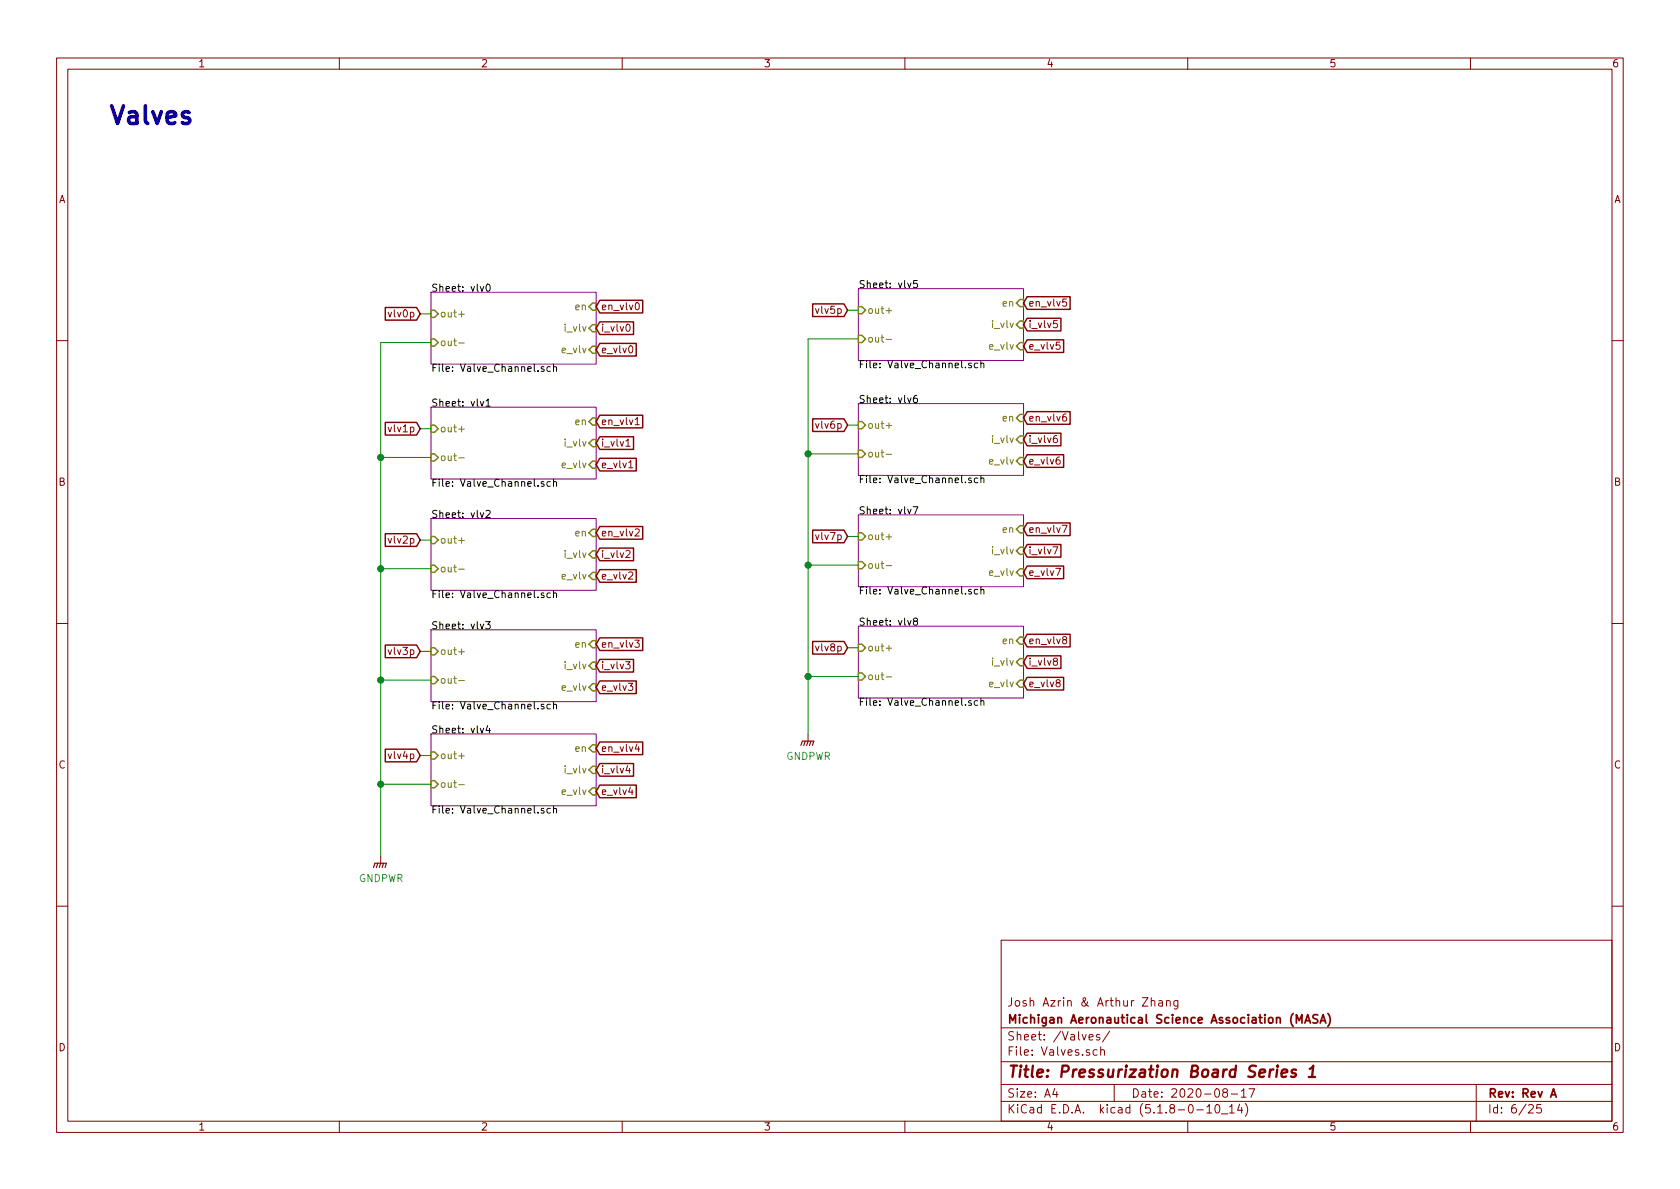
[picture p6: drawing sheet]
<svg xmlns="http://www.w3.org/2000/svg" width="297mm" height="210mm" viewBox="0 0 297 210" stroke-linecap="round" stroke-linejoin="round" font-family="sans-serif">
<g fill="none" stroke="#840000" stroke-width=".18">
<path d="M10 10.3h277v189.9h-277zM12 12.2h273v186.1h-273zM60 10.3v1.9M110 10.3v1.9M160 10.3v1.9M210 10.3v1.9M260 10.3v1.9M110.8 57.4l.2-.1a.67 .67 0 0 1 .4 .7 .67 .67 0 0 1-.4 .6l-.3-.5zM112.4 53.6l.2-.1a.69 .69 0 0 1 .4 .6 .69 .69 0 0 1-.4 .7l-.2-.1-.1-.4zM186.9 56.7h-.6l-.1 .6 .2-.1 .5 .1v.5l-.2 .2-.5-.2M188.5 52.9h-.6v.6l.2-.1 .4 .1v.5l-.1 .1-.5-.1M10 60.2h2"/>
<path d="M110.7 78l.3-.4v1.3M110.7 78.9h.7M111.3 61.3l.2-.2a.67 .67 0 0 1 .4 .7 .67 .67 0 0 1-.4 .6l-.3-.5zM112.3 74.2l.4-.4v1.3M112.3 75.1h.7M186.8 77h-.2a.79 .79 0 0 0-.1 1.3l.4-.1v-.6l-.4-.1-.3 .2M187.4 60.5h-.6l-.1 .6 .2-.1 .5 .1v.5l-.2 .2-.5-.2M188.5 73.2l-.4 .1a.87 .87 0 0 0 0 1.2l.4-.2v-.5l-.4-.1-.2 .2M285 60.2h2M110.7 97.5l.5-.2 .2 .2v.2v.2l-.8 .7h.8M111.2 82.7h.7M112.3 93.6l.5-.1 .2 .4v.2l-.8 .7h.8"/>
<path d="M186.2 96.7h.8l-.5 1.3M187.3 80.8h-.2a.79 .79 0 0 0-.1 1.3l.4-.1v-.6l-.4-.1-.3 .3M187.8 92.9h.9l-.6 1.3M10 110.3h2M110.6 117h.8l-.4 .5 .4 .1v.6l-.2 .1-.6-.1M111.2 101.3l.4-.2 .2 .2 .1 .2-.1 .2-.7 .7h.8M112.2 113.2h.8l-.4 .5 .4 .1v.5l-.2 .2-.6-.2M186.5 116.9l-.3-.2 .1-.2 .2-.1 .4 .1v.3l-.5 .2-.2 .2v.2l.3 .2h.3l.2-.2-.1-.4-.2-.1M186.7 100.5h.8l-.5 1.3M188.1 113.1l-.2-.1v-.3l.5-.1 .1 .1v.3l-.5 .2-.1 .2v.2l.2 .2h.3l.2-.2-.1-.4-.1-.1M285 110.3h2M111 135.4l-.3 .9h.8"/>
<path d="M111.1 120.8h.8l-.4 .5 .3 .1v.6l-.2 .1-.5-.1M111.5 139.2l-.3 .9h.7M112.6 131.6l-.3 .9h.8M112.9 132v.9M142.9 129.8v1.3M187 120.7l-.3-.2 .1-.2 .2-.1 .4 .1v.3l-.6 .2-.1 .2v.2l.3 .3 .3-.1 .2-.2-.1-.4-.2-.1M67.3 151.4v1.2M10 160.2h2M177 166.3h108v32h-108zM203.6 177.1v-.1a.37 .37 0 0 1 .6 .1v.8M203.6 176.4v1.5M204.9 177h.6v.9"/>
<path d="M205.5 177.3l-.4 .1-.3 .2 .3 .3 .4-.1M206.2 177.1l.1-.1a.37 .37 0 0 1 .6 .1v.8M206.2 176.9v1M208.3 176.9v1.2l-.3 .3h-.4M208.3 177l-.5-.1-.3 .3 .2 .6h.6M285 160.2h2M60 198.3v1.9M110 198.3v1.9M160 198.3v1.9M177 194.8h108M177 191.8h108M177 187.8h108"/>
<path d="M177 181.8h108M186.5 192.5l-.4 1h1M186.8 193v1M192.6 183.4l.7-.1-.1-.3-.4-.1-.2 .2v.7h.6M194 185.7l-.5-.1-.2 .3v.6l.2 .1 .5-.1M194.4 183a.37 .37 0 0 0-.6 .1l.1 .3 .5 .1 .1 .1-.2 .3-.5-.1M194.6 185.7h.1a.37 .37 0 0 1 .6 .1v.8M194.6 185.1v1.5M196.2 182.3l-1.3 2M197 191.8v3M210 198.3v1.9M211.6 196.3h1.2"/>
<path d="M213.4 195.8l.4-.5v1.5M213.4 196.8h.8M215 195.4l.3-.1a.94 .94 0 0 1 0 1.5 .8 .8 0 0 1-.6-.6 .8 .8 0 0 1 .3-.8zM216 197h1.1M216.5 193.2l-.3-.3 .1-.2a.48 .48 0 0 1 .6-.1l.1 .2-.1 .3-.6 .1a.48 .48 0 0 0 0 .7l.2 .1 .5-.1v-.4l-.2-.3M217.4 195.8l.4-.5v1.5M217.4 196.8h.8M217.7 193.5h1.1M219.2 195.2l-.4 1.1h.9M219.5 193l.4-.5v1.5M219.5 194h.8M219.5 195.8v1"/>
<path d="M220.2 195.1a1.71 1.71 0 0 1 0 2.3M220.8 192.5h1l-.6 1.5M260 198.3v1.9M261 191.8v6.5M270.3 195.5l.2-.2h.3l.3 .5-.9 1h.9M272.5 195.3h-.7l-.1 .7 .2-.1 .5 .1 .1 .2v.5l-.2 .1-.6-.1"/>
</g>
<path d="M233 179.5l-.6-.1-.3 .3 .1 .3 .7 .4v.4a.62 .62 0 0 1-.8 0M234.8 179.2a1.71 1.71 0 0 1 0 2.3M229.2 180.9v-1.5l.5 1.1 .5-1.1v1.5M230.7 180.9l.5-1.5 .5 1.5M230.9 180.5h.7M233.4 180.9l.5-1.5 .5 1.5M233.6 180.5h.7M274.2 194l.5-1.5 .5 1.5M274.3 193.6h.7" fill="none" stroke="#840000" stroke-width=".3"/>
<path d="M225.9 188.4v.2M226.6 189.8l1-.2-.1-.4-.5-.1-.4 .3v.9l.2 .1 .6-.1M229.2 189.2a.49 .49 0 0 0-.8 .3v.2l.5 .1 .3 .3-.4 .3-.6-.1M231.4 190.4h1.1M231.6 189l.6-.6-.2 2" fill="none" stroke="#840000" stroke-width=".41"/>
<path d="M76.2 51.7h29.2v12.7h-29.2zM151.8 51h29.2v12.7h-29.2zM76.2 72h29.2v12.7h-29.2zM151.8 71.4h29.2v12.7h-29.2zM76.2 91.7h29.2v12.7h-29.2zM151.8 91.1h29.2v12.7h-29.2zM76.2 111.4h29.2v12.7h-29.2zM151.8 110.7h29.2v12.7h-29.2zM76.2 129.8h29.2v12.7h-29.2z" fill="none" stroke="#840084" stroke-width=".18"/>
<g fill="none" stroke="#000" stroke-width=".18">
<path d="M84.9 50.7l.3 .8 .3-.8M86.1 50.4l.1-.2a.67 .67 0 0 1 .5 .7 .67 .67 0 0 1-.5 .6l-.3-.5zM160.5 50l.3 .9 .3-.9M162.2 49.6h-.6l-.1 .6 .2-.1 .5 .1v.5l-.2 .2-.5-.2M84.9 71l.3 .8 .3-.8M85.9 70.9l.4-.3v1.2M85.9 71.8h.8M96.2 64.9l-.3-.1-.2 .2v.2l.5 .1v.3h-.5M97.3 64.9l-.3-.1-.3 .3 .1 .5h.5M97.9 65l.1-.2 .3 .1 .1 .8M97.9 64.4v1.3M160.5 70.4l.3 .8 .3-.8"/>
<path d="M162.1 69.9h-.2a.79 .79 0 0 0-.2 1.3l.5-.1v-.6l-.5-.1-.2 .3M171.7 64.3l-.3-.1-.2 .2 .1 .2 .4 .1v.3h-.5M172.9 64.3l-.4-.1-.2 .2 .1 .6h.5M173.4 64.3l.2-.1 .3 .1 .1 .7M173.4 63.8v1.2M84.9 90.7l.3 .8 .3-.8M85.9 90.4l.5-.2 .3 .4-.1 .2-.7 .7h.8M96.2 85.2h-.3l-.2 .1v.2l.5 .1v.3h-.5M97.3 85.2h-.3l-.3 .2 .1 .5h.5M97.9 85.3l.1-.1h.3l.1 .8M97.9 84.7v1.3M160.5 90l.3 .9 .3-.9"/>
<path d="M161.4 89.6h.9l-.6 1.3M171.7 84.6l-.3-.1-.2 .2 .1 .2 .4 .1v.3h-.5M172.9 84.6l-.4-.1-.2 .3 .1 .5h.5M173.4 84.7l.2-.2 .3 .1 .1 .8M173.4 84.1v1.3M84.9 110.4l.3 .8 .3-.8M85.9 109.9h.8l-.5 .5 .4 .1v.6l-.2 .1-.5-.1M96.2 104.9l-.3-.1-.2 .2v.2l.5 .1v.3h-.5M97.3 104.9l-.3-.1-.3 .3 .1 .5h.5M97.9 105l.1-.2 .3 .1 .1 .8M97.9 104.4v1.3M160.5 109.7l.3 .9 .3-.9"/>
<path d="M161.7 109.8l-.2-.3 .2-.2h.3l.2 .1v.3l-.6 .2-.1 .2v.2l.2 .3h.3l.2-.3v-.3l-.2-.2M171.7 104.3l-.3-.1-.2 .2 .1 .2 .4 .1v.3h-.5M172.9 104.3l-.4-.1-.2 .2 .1 .6h.5M173.4 104.3l.2-.1 .3 .1 .1 .7M173.4 103.8v1.2M84.9 128.8l.3 .8 .3-.8M86.2 128.3l-.3 .9h.8M86.5 128.8v.8M96.2 124.6l-.3-.1-.2 .2v.2l.5 .1v.3h-.5M97.3 124.6l-.3-.1-.3 .3 .1 .5h.5M97.9 124.7l.1-.2 .3 .1 .1 .8M97.9 124.1v1.3"/>
<path d="M171.7 123.9h-.3l-.2 .2 .1 .2 .4 .1v.3h-.5M172.9 123.9h-.4l-.2 .2 .1 .6h.5M173.4 124l.2-.1h.3l.1 .8M173.4 123.5v1.2M96.2 143l-.3-.1-.2 .2v.2l.5 .1v.3h-.5M97.3 143l-.3-.1-.3 .3 .1 .5h.5M97.9 143.1l.1-.2 .3 .1 .1 .8M97.9 142.5v1.3"/>
</g>
<g fill="none" stroke="#848400" stroke-width=".18">
<path d="M81.1 55.6h1M156.7 54.9h1M81.1 60.6h1M81.1 75.9h1M156.7 75.3h1M156.7 60h1M81.1 81h1M81.1 95.6h1M156.7 94.9h1M156.7 80.3h1M81.1 115.3h1M81.1 100.7h1"/>
<path d="M156.7 114.6h1M156.7 119.7h1M156.7 100h1M81.1 133.7h1M81.1 138.8h1M81.1 120.3h1"/>
</g>
<g fill="none" stroke="#848400" stroke-width=".25">
<path d="M76.2 54.9h.6l.7 .6-.7 .6h-.6zM76.2 59.9h.6l.7 .7-.7 .6h-.6zM104.8 53.6h.6v1.3h-.6l-.7-.7zM104.8 57.4h.6v1.3h-.6l-.7-.7zM151.8 54.2h.6l.6 .7-.6 .6h-.6zM151.8 59.3h.6l.6 .6-.6 .7h-.6zM180.3 53h.7v1.2h-.7l-.6-.6zM180.3 56.8h.7v1.2h-.7l-.6-.6zM76.2 75.2h.6l.7 .6-.7 .6h-.6zM104.8 61.2h.6v1.3h-.6l-.7-.7zM104.8 73.9h.6v1.3h-.6l-.7-.7zM104.8 77.7h.6v1.3h-.6l-.7-.6z"/>
<path d="M151.8 74.5h.6l.6 .7-.6 .6h-.6zM151.8 79.6h.6l.6 .7-.6 .6h-.6zM180.3 73.3h.7v1.2h-.7l-.6-.6zM180.3 77.1h.7v1.3h-.7l-.6-.7zM180.3 60.6h.7v1.2h-.7l-.6-.6zM76.2 80.3h.6l.7 .6-.7 .6h-.6zM76.2 94.9h.6l.7 .6-.7 .6h-.6zM76.2 99.9h.6l.7 .7-.7 .6h-.6zM104.8 81.5h.6v1.3h-.6l-.7-.6zM104.8 93.6h.6v1.3h-.6l-.7-.7zM104.8 97.4h.6v1.3h-.6l-.7-.7zM151.8 94.2h.6l.6 .7-.6 .6h-.6z"/>
<path d="M151.8 99.3h.6l.6 .6-.6 .7h-.6zM180.3 93h.7v1.2h-.7l-.6-.6zM180.3 96.8h.7v1.2h-.7l-.6-.6zM180.3 80.9h.7v1.3h-.7l-.6-.7zM76.2 114.5h.6l.7 .7-.7 .6h-.6zM76.2 119.6h.6l.7 .7-.7 .6h-.6zM104.8 113.3h.6v1.2h-.6l-.7-.6zM104.8 117.1h.6v1.3h-.6l-.7-.7zM104.8 101.2h.6v1.3h-.6l-.7-.7zM151.8 113.9h.6l.6 .6-.6 .7h-.6zM151.8 119h.6l.6 .6-.6 .7h-.6zM180.3 112.6h.7v1.3h-.7l-.6-.6z"/>
<path d="M180.3 116.5h.7v1.2h-.7l-.6-.6zM180.3 100.6h.7v1.2h-.7l-.6-.6zM76.2 133h.6l.7 .6-.7 .6h-.6zM76.2 138h.6l.7 .7-.7 .6h-.6zM104.8 131.7h.6v1.3h-.6l-.7-.7zM104.8 135.5h.6v1.3h-.6l-.7-.7zM104.8 139.3h.6v1.3h-.6l-.7-.7zM104.8 120.9h.6v1.3h-.6l-.7-.7zM180.3 120.3h.7v1.2h-.7l-.6-.6z"/>
</g>
<path d="M141.6 131.8l.3-.7h2l-.3 .7M142.4 131.1l-.3 .7M142.9 131.1l-.3 .7M143.4 131.1l-.3 .7M66 153.4l.3-.8h2l-.2 .8M66.8 152.6l-.3 .8M67.3 152.6l-.2 .8M67.8 152.6l-.2 .8" fill="none" stroke="#840000" stroke-width=".2"/>
<g fill="none" stroke="#008400" stroke-width=".18">
<path d="M74.3 55.5h1.9M149.9 54.9h1.9M151.8 59.9h-8.9v69.9M74.3 75.8h1.9M76.2 60.6h-8.9v90.8M149.9 75.2h1.9M67.3 80.9h8.9M74.3 95.5h1.9M142.9 99.9h8.9M142.9 80.3h8.9M149.9 94.9h1.9M67.3 100.6h8.9"/>
<path d="M74.3 115.2h1.9M142.9 119.6h8.9M149.9 114.5h1.9M67.3 120.3h8.9M67.3 138.7h8.9M74.3 133.6h1.9"/>
</g>
<g fill="none" stroke="#840000" stroke-width=".25">
<path d="M68.1 54.4h5.6l.6 1.1-.6 1.1h-5.6zM106 53.1h7.6v2.2h-7.6l-.6-1.1zM106 56.9h6v2.3h-6l-.6-1.2zM143.7 53.7h5.5l.7 1.2-.7 1.1h-5.5zM181.6 56.3h6v2.2h-6l-.6-1.1zM181.6 52.5h7.6v2.2h-7.6l-.6-1.1zM68.1 74.7h5.6l.6 1.1-.6 1.1h-5.6zM106 60.7h6.5v2.3h-6.5l-.6-1.2zM106 73.4h7.6v2.3h-7.6l-.6-1.2zM106 77.2h6v2.3h-6l-.6-1.1zM143.7 74.1h5.5l.7 1.1-.7 1.1h-5.5zM181.6 60.1h6.5v2.2h-6.5l-.6-1.1z"/>
<path d="M181.6 76.6h6v2.2h-6l-.6-1.1zM181.6 72.8h7.6v2.2h-7.6l-.6-1.1zM68.1 94.4h5.6l.6 1.1-.6 1.1h-5.6zM106 96.9h6v2.3h-6l-.6-1.2zM106 81h6.5v2.3h-6.5l-.6-1.1zM106 93.1h7.6v2.2h-7.6l-.6-1.1zM143.7 93.7h5.5l.7 1.2-.7 1.1h-5.5zM181.6 80.4h6.5v2.2h-6.5l-.6-1.1zM181.6 96.3h6v2.2h-6l-.6-1.1zM181.6 92.5h7.6v2.2h-7.6l-.6-1.1zM68.1 114.1h5.6l.6 1.1-.6 1.1h-5.6zM106 100.7h6.5v2.3h-6.5l-.6-1.2z"/>
<path d="M106 112.8h7.6v2.2h-7.6l-.6-1.1zM106 116.6h6v2.2h-6l-.6-1.1zM143.7 113.4h5.5l.7 1.1-.7 1.2h-5.5zM181.6 100.1h6.5v2.2h-6.5l-.6-1.1zM181.6 116h6v2.2h-6l-.6-1.1zM181.6 119.8h6.5v2.2h-6.5l-.6-1.1zM181.6 112.2h7.6v2.2h-7.6l-.6-1.1zM68.1 132.5h5.6l.6 1.1-.6 1.1h-5.6zM106 138.8h6.5v2.3h-6.5l-.6-1.2zM106 135h6v2.3h-6l-.6-1.2zM106 131.2h7.6v2.2h-7.6l-.6-1.1zM106 120.4h6.5v2.3h-6.5l-.6-1.2z"/>
</g>
<g fill="#008400" stroke="#008400" stroke-width=".25">
<circle cx="142.9" cy="119.6" r=".51"/>
<circle cx="142.9" cy="99.9" r=".51"/>
<circle cx="67.3" cy="80.9" r=".51"/>
<circle cx="142.9" cy="80.3" r=".51"/>
<circle cx="67.3" cy="100.6" r=".51"/>
<circle cx="67.3" cy="138.7" r=".51"/>
<circle cx="67.3" cy="120.3" r=".51"/>
</g>
<text font-size="4.4" fill="#0000c2" x="19" y="22">Valves</text>
<text font-size="2.8" fill="#840000" x="178" y="190.5">Title: Pressurization Board Series 1</text>
<g font-size="2.1" fill="#840000">
<text x="178" y="178">Josh Azrin &amp; Arthur Zhang</text>
<text x="178" y="184">Sheet: /Valves/</text>
<text x="178" y="181">Michigan Aeronautical Science Association (MASA)</text>
<text x="178" y="186.7">File: Valves.sch</text>
<text x="178" y="196.9">KiCad E.D.A. kicad (5.1.8-0-10_14)</text>
<text x="178" y="194.1">Size: A4</text>
<text x="200" y="194.1">Date: 2020-08-17</text>
<text x="263" y="194.1">Rev: Rev A</text>
<text x="263" y="196.9">Id: 6/25</text>
</g>
<g font-size="1.8" fill="#840000">
<text x="35" y="11.9">1</text>
<text x="85" y="11.9">2</text>
<text x="135" y="11.9">3</text>
<text x="185" y="11.9">4</text>
<text x="235" y="11.9">5</text>
<text x="285" y="11.9">6</text>
<text x="10.4" y="35.9">A</text>
<text x="285.4" y="35.9">A</text>
<text x="69" y="56.1">vlv0p</text>
<text x="106.2" y="54.9">en_vlv0</text>
<text x="106.2" y="58.7">i_vlv0</text>
<text x="144.6" y="55.5">vlv5p</text>
<text x="181.8" y="58">i_vlv5</text>
<text x="181.8" y="54.2">en_vlv5</text>
<text x="106.2" y="62.5">e_vlv0</text>
<text x="181.8" y="61.8">e_vlv5</text>
<text x="69" y="76.4">vlv1p</text>
<text x="106.2" y="75.2">en_vlv1</text>
<text x="144.6" y="75.8">vlv6p</text>
<text x="181.8" y="74.5">en_vlv6</text>
<text x="106.2" y="82.8">e_vlv1</text>
<text x="106.2" y="79">i_vlv1</text>
<text x="181.8" y="78.4">i_vlv6</text>
<text x="181.8" y="82.2">e_vlv6</text>
<text x="10.4" y="85.9">B</text>
<text x="285.4" y="85.9">B</text>
<text x="106.2" y="94.9">en_vlv2</text>
<text x="144.6" y="95.5">vlv7p</text>
<text x="181.8" y="94.2">en_vlv7</text>
<text x="69" y="96.1">vlv2p</text>
<text x="106.2" y="98.7">i_vlv2</text>
<text x="181.8" y="98">i_vlv7</text>
<text x="181.8" y="101.8">e_vlv7</text>
<text x="106.2" y="102.5">e_vlv2</text>
<text x="181.8" y="113.9">en_vlv8</text>
<text x="69" y="115.8">vlv3p</text>
<text x="106.2" y="114.5">en_vlv3</text>
<text x="106.2" y="118.4">i_vlv3</text>
<text x="144.6" y="115.2">vlv8p</text>
<text x="181.8" y="117.7">i_vlv8</text>
<text x="106.2" y="122.2">e_vlv3</text>
<text x="181.8" y="121.5">e_vlv8</text>
<text x="10.4" y="135.9">C</text>
<text x="69" y="134.2">vlv4p</text>
<text x="106.2" y="136.8">i_vlv4</text>
<text x="106.2" y="133">en_vlv4</text>
<text x="285.4" y="135.9">C</text>
<text x="106.2" y="140.6">e_vlv4</text>
<text x="10.4" y="185.9">D</text>
<text x="285.4" y="185.9">D</text>
<text x="35" y="199.9">1</text>
<text x="85" y="199.9">2</text>
<text x="135" y="199.9">3</text>
<text x="185" y="199.9">4</text>
<text x="235" y="199.9">5</text>
<text x="285" y="199.9">6</text>
</g>
<g font-size="1.8">
<text x="76.2" y="51.6">Sheet: vlv0</text>
<text x="151.8" y="50.9">Sheet: vlv5</text>
<text x="76.2" y="65.8">File: Valve_Channel.sch</text>
<text x="151.8" y="65.1">File: Valve_Channel.sch</text>
<text x="76.2" y="71.9">Sheet: vlv1</text>
<text x="151.8" y="71.3">Sheet: vlv6</text>
<text x="76.2" y="86.1">File: Valve_Channel.sch</text>
<text x="151.8" y="85.4">File: Valve_Channel.sch</text>
<text x="76.2" y="91.6">Sheet: vlv2</text>
<text x="151.8" y="91">Sheet: vlv7</text>
<text x="76.2" y="105.8">File: Valve_Channel.sch</text>
<text x="151.8" y="105.1">File: Valve_Channel.sch</text>
<text x="76.2" y="111.3">Sheet: vlv3</text>
<text x="151.8" y="110.6">Sheet: vlv8</text>
<text x="76.2" y="125.4">File: Valve_Channel.sch</text>
<text x="151.8" y="124.8">File: Valve_Channel.sch</text>
<text x="76.2" y="129.7">Sheet: vlv4</text>
<text x="76.2" y="143.9">File: Valve_Channel.sch</text>
</g>
<g font-size="1.8" fill="#848400">
<text x="77.7" y="56.1">out+</text>
<text x="99.9" y="58.7">i_vlv</text>
<text x="101.8" y="54.9">en</text>
<text x="153.3" y="55.5">out+</text>
<text x="175.5" y="58">i_vlv</text>
<text x="177.4" y="54.2">en</text>
<text x="77.7" y="61.2">out-</text>
<text x="99.5" y="62.5">e_vlv</text>
<text x="153.3" y="60.6">out-</text>
<text x="175" y="61.8">e_vlv</text>
<text x="77.7" y="76.4">out+</text>
<text x="101.8" y="75.2">en</text>
<text x="153.3" y="75.8">out+</text>
<text x="177.4" y="74.5">en</text>
<text x="77.7" y="81.5">out-</text>
<text x="99.5" y="82.8">e_vlv</text>
<text x="99.9" y="79">i_vlv</text>
<text x="153.3" y="80.9">out-</text>
<text x="175" y="82.2">e_vlv</text>
<text x="175.5" y="78.4">i_vlv</text>
<text x="101.8" y="94.9">en</text>
<text x="153.3" y="95.5">out+</text>
<text x="177.4" y="94.2">en</text>
<text x="77.7" y="96.1">out+</text>
<text x="77.7" y="101.2">out-</text>
<text x="99.9" y="98.7">i_vlv</text>
<text x="153.3" y="100.6">out-</text>
<text x="175" y="101.8">e_vlv</text>
<text x="175.5" y="98">i_vlv</text>
<text x="99.5" y="102.5">e_vlv</text>
<text x="177.4" y="113.9">en</text>
<text x="77.7" y="115.8">out+</text>
<text x="99.9" y="118.4">i_vlv</text>
<text x="101.8" y="114.5">en</text>
<text x="153.3" y="115.2">out+</text>
<text x="175.5" y="117.7">i_vlv</text>
<text x="77.7" y="120.9">out-</text>
<text x="99.5" y="122.2">e_vlv</text>
<text x="153.3" y="120.3">out-</text>
<text x="175" y="121.5">e_vlv</text>
<text x="77.7" y="134.2">out+</text>
<text x="99.9" y="136.8">i_vlv</text>
<text x="101.8" y="133">en</text>
<text x="77.7" y="139.3">out-</text>
<text x="99.5" y="140.6">e_vlv</text>
</g>
<g font-size="1.8" fill="#008484">
<text x="139" y="134.4">GNDPWR</text>
<text x="63.4" y="156">GNDPWR</text>
</g>
</svg>
